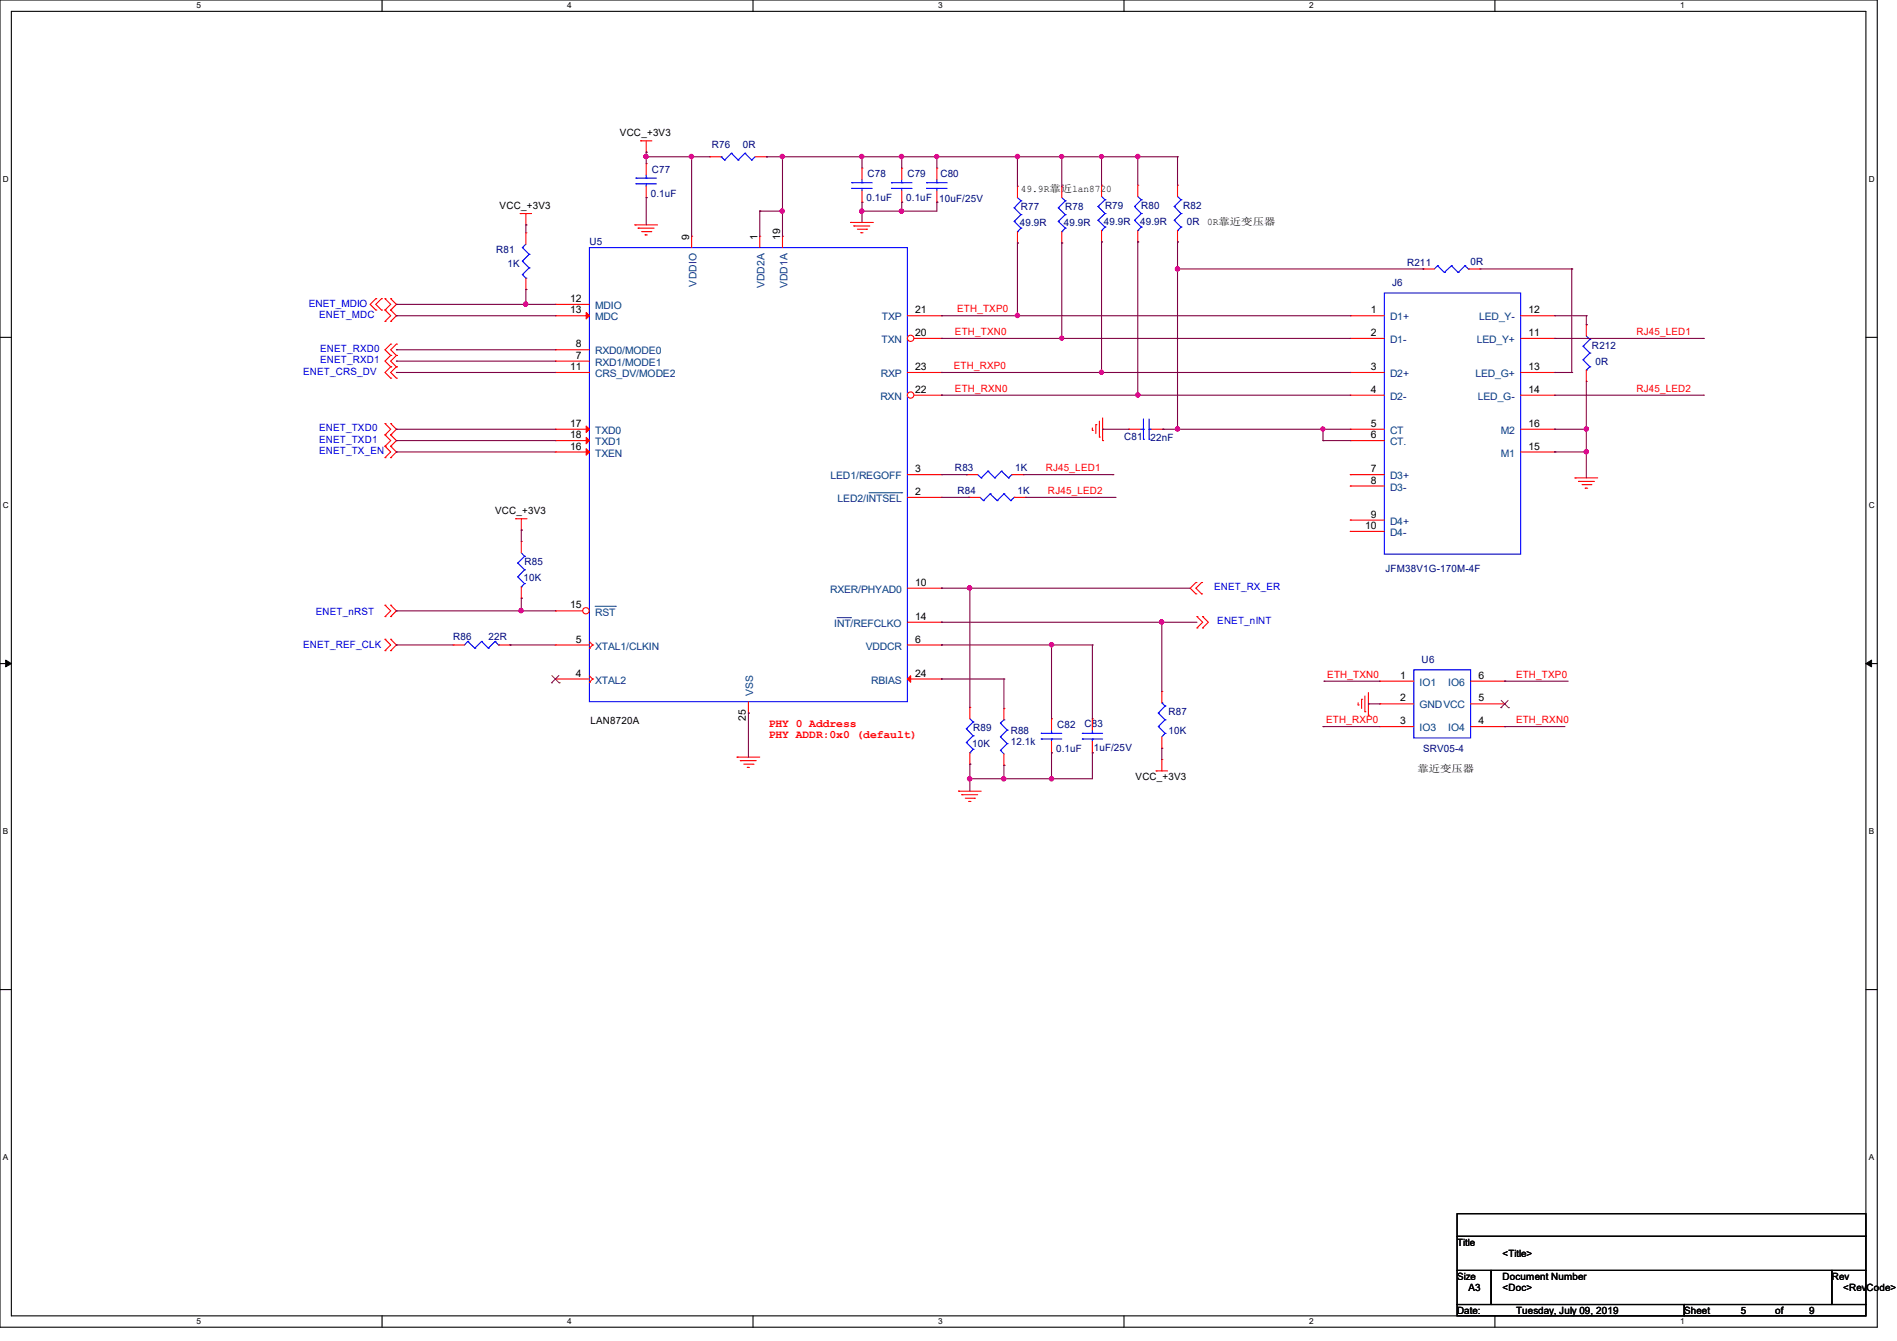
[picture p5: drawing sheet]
<svg xmlns="http://www.w3.org/2000/svg" width="297mm" height="210mm" viewBox="0 0 297 210" stroke-linecap="round" stroke-linejoin="round" font-family="sans-serif">
<path d="M0 0h293.9v207.9h-293.9zM1.8 1.8h290.3v204.3h-290.3z" fill="none" stroke="#000" stroke-width=".17"/>
<g fill="#fff">
<path d="M30.8 .2h.7v1.4h-.7z"/>
<path d="M30.8 206.2h.7v1.4h-.7z"/>
</g>
<path d="M59.8 0v1.8M59.8 206.1v1.8" fill="none" stroke="#000" stroke-width=".17"/>
<g fill="#fff">
<path d="M88.8 .2h.7v1.4h-.7z"/>
<path d="M88.8 206.2h.7v1.4h-.7z"/>
</g>
<path d="M117.9 0v1.8M117.9 206.1v1.8" fill="none" stroke="#000" stroke-width=".17"/>
<g fill="#fff">
<path d="M146.9 .2h.7v1.4h-.7z"/>
<path d="M146.9 206.2h.7v1.4h-.7z"/>
</g>
<path d="M176 0v1.8M176 206.1v1.8" fill="none" stroke="#000" stroke-width=".17"/>
<g fill="#fff">
<path d="M205 .2h.7v1.4h-.7z"/>
<path d="M205 206.2h.7v1.4h-.7z"/>
</g>
<path d="M234.1 0v1.8M234.1 206.1v1.8" fill="none" stroke="#000" stroke-width=".17"/>
<g fill="#fff">
<path d="M263.1 .2h.6v1.4h-.6z"/>
<path d="M263.1 206.2h.6v1.4h-.6z"/>
<path d="M.5 27.3h.9v1.4h-.9z"/>
<path d="M292.6 27.3h.9v1.4h-.9z"/>
<path d="M.5 78.4h.9v1.4h-.9z"/>
<path d="M292.6 78.4h.9v1.4h-.9z"/>
</g>
<path d="M0 52.8h1.8M292.1 52.8h1.8" fill="none" stroke="#000" stroke-width=".17"/>
<g fill="#fff">
<path d="M.5 129.5h.8v1.4h-.8z"/>
<path d="M292.6 129.5h.8v1.4h-.8z"/>
</g>
<path d="M0 103.9h1.8M292.1 103.9h1.8" fill="none" stroke="#000" stroke-width=".17"/>
<path d="M.9 103.4l.9 .5-.9 .5zM292.1 103.9l.9-.5v1z" fill="#000" stroke="#000" stroke-width=".16"/>
<g fill="#fff">
<path d="M.5 180.5h.8v1.4h-.8z"/>
<path d="M292.6 180.5h.8v1.4h-.8z"/>
</g>
<path d="M0 155h1.8M292.1 155h1.8M228.1 190.1h64v3.5h-64zM228.1 193.6h64v5.4h-64zM228.1 199h5.4v5.3h-5.4zM233.5 199h53.3v5.3h-53.3zM286.8 199h5.3v5.3h-5.3zM228.1 204.3h35.6v1.8h-35.6zM263.7 204.3h28.4v1.8h-28.4z" fill="none" stroke="#000" stroke-width=".17"/>
<g fill="none" stroke="#f00" stroke-width=".17">
<path d="M81.4 33.4h.1M81.4 33.4h1.8M82.3 35.2h.1M82.3 36.4h.1M82.3 33.4v1.8M82.3 36.4v1.8M99.4 35.2h.1M99.4 35.2h3.6M99.9 35.7h.1M99.9 35.7h2.5M100.3 22.1h.1M100.3 22.1h1.8"/>
<path d="M100.5 36.3h1.4M101 36.8h.1M101 36.8h.3M101.2 23.8h.1M101.2 30.9h.1M101.2 25.6h.1M101.2 22.1v1.7M101.2 25.6v1.8M101.2 29.2v1.7M101.9 36.3h.1M133.2 34.8h.1M133.2 34.8h3.5"/>
<path d="M133.7 35.4h.1M133.7 35.4h2.5M134.2 35.9h1.5M134.8 36.4h.1M134.8 36.4h.3M135 31.7h.1M135 26.3h.1M135 26.3v1.8M135 29.9v1.8M135.7 35.9h.1M141.2 31.7h.1M141.2 26.3h.1"/>
<path d="M141.2 26.3v1.8M141.2 29.9v1.8M172.5 29h.1M172.5 37.9h.1M172.5 29v1.8M172.5 36.1v1.8M178.1 29h.1M178.1 37.9h.1M178.1 29v1.8M178.1 36.1v1.8M58.8 46.8h.1M58.8 48.6h.1"/>
<path d="M58.8 46.8l-.8 .9 .8 .9M59.7 48.6h.1M59.7 46.8h.1M59.7 46.8l-.9 .9 .9 .9M60.3 48.6h.1M60.3 46.8h.1M60.3 50.3h.1M60.3 46.8l.9 .9-.9 .9M60.3 48.6l.9 .8-.9 .9M61.2 46.8h.1M61.2 48.6h.1M61.2 50.3h.1"/>
<path d="M61.2 53.9h.1M61.2 55.7h.1M61.2 57.4h.1M61.2 59.2h.1M61.2 46.8l.9 .9-.9 .9M61.2 48.6l.9 .8-.9 .9M61.2 53.9l-.9 .9 .9 .9M61.2 55.7l-.9 .9 .9 .8M61.2 57.4l-.9 .9 .9 .9M62.1 53.9h.1M62.1 55.7h.1M62.1 57.4h.1"/>
<path d="M62.1 59.2h.1M62.1 53.9l-.9 .9 .9 .9M62.1 55.7l-.9 .9 .9 .8M62.1 57.4l-.9 .9 .9 .9M82.3 45.3h.1M82.3 43.6v1.7M87 47.7h.1M87 49.4h.1M87 56.6h.1M87 54.8h.1M87 58.3h.1M87 49.4h5.3"/>
<path d="M87 58.3h5.3M87 47.7h5.3M87 56.6h5.3M87 54.8h5.3M211.4 53h.1M211.4 49.4h.1M211.4 58.3h.1M211.4 49.4h5.3M211.4 53h5.3M211.4 58.3h5.3M238.1 49.4h5.3M238.1 53h5.3"/>
<path d="M238.1 58.3h5.3M243.4 49.4h.1M243.4 53h.1M243.4 58.3h.1M248.4 50.8h.1M248.4 59.7h.1M248.4 50.8v1.8M248.4 58v1.7M60.3 68.1h.1M60.3 66.3h.1M60.3 69.9h.1M60.3 71.7h.1"/>
<path d="M60.3 66.3l.9 .9-.9 .9M60.3 68.1l.9 .9-.9 .9M60.3 69.9l.9 .9-.9 .9M61.2 66.3h.1M61.2 68.1h.1M61.2 69.9h.1M61.2 71.7h.1M61.2 66.3l.9 .9-.9 .9M61.2 68.1l.9 .9-.9 .9M61.2 69.9l.9 .9-.9 .9M87 70.8h.1M87 67.2h.1"/>
<path d="M87 69h.1M87 67.2h5.3M87 69h5.3M87 70.8h5.3M142.1 74.3h5.3M142.1 77.9h5.3M147.4 77.9h.1M147.4 74.3h.1M151.3 74.3h.1M151.3 74.3h1.8M151.7 77.9h.1M151.7 77.9h1.8"/>
<path d="M158.4 74.3h1.8M158.8 77.9h1.8M160.2 74.3h.1M160.6 77.9h.1M171 67.4h.1M171 67v.4M171.6 66.5h.1M171.6 66.5v1.4M172.1 68.5h.1M172.1 66v2.5M172.6 69h.1M172.6 65.4v3.6"/>
<path d="M176.7 67.2h.1M176.7 67.2h1.8M180.3 67.2h1.8M182.1 67.2h.1M211.4 61.9h.1M211.4 67.2h.1M211.4 69h.1M211.4 74.3h.1M211.4 76.1h.1M211.4 67.2h5.3M211.4 61.9h5.3M211.4 69h5.3"/>
<path d="M211.4 74.3h5.3M211.4 76.1h5.3M238.1 67.2h5.3M238.1 61.9h5.3M238.1 70.8h5.3M243.4 70.8h.1M243.4 67.2h.1M243.4 61.9h.1M246.6 74.8h.1M246.6 74.8h3.5M247.1 75.4h.1M247.1 75.4h2.5"/>
<path d="M247.7 75.9h1.4M248.2 76.5h.1M248.2 76.5h.4M249.1 75.9h.1M60.3 96.6h.1M60.3 94.8h.1M60.3 94.8l.9 .9-.9 .9M61.2 94.8h.1M61.2 96.6h.1M61.2 94.8l.9 .9-.9 .9M80.7 81.2h.1M80.7 81.2h1.8"/>
<path d="M81.6 83h.1M81.6 81.2v1.8M187.2 91.2h.1M187.2 93h.1M187.2 91.2l-.8 .9 .8 .9M187.4 96.6h.1M187.4 98.3h.1M187.4 96.6l.9 .9-.9 .8M188.1 93h.1M188.1 91.2h.1M188.1 91.2l-.9 .9 .9 .9M188.3 96.6h.1"/>
<path d="M188.3 98.3h.1M188.3 96.6l.9 .9-.9 .8M211.4 83.2h.1M211.4 81.4h.1M211.4 83.2h5.3M211.4 81.4h5.3M60.3 101.9h.1M60.3 100.1h.1M60.3 100.1l.9 .9-.9 .9M61.2 100.1h.1M61.2 101.9h.1M61.2 100.1l.9 .9-.9 .9"/>
<path d="M71 101h.1M71 101h1.7M78.1 101h1.7M79.8 101h.1M115.4 118.6h.1M115.4 118.6h3.6M115.9 119.1h.1M115.9 119.1h2.5M116.5 119.7h1.4M117.9 119.7h.1M151.8 110.8h.1M151.8 119.7h.1"/>
<path d="M151.8 110.8v1.8M151.8 117.9v1.8M181.9 119h.1M181.9 117.2h.1M181.9 108.3h.1M181.9 108.3v1.8M181.9 115.4v1.8M181.9 119v1.7M212.6 110.4h.1M212.6 110.1v.3M213.2 109.5h.1M213.2 109.5v1.5"/>
<path d="M213.7 111.5h.1M213.7 109v2.5M214.2 112h.1M214.2 108.5v3.5M216 106.7h.1M216 110.2h.1M216 113.8h.1M216 106.7h5.4M216 110.2h5.4M216 113.8h5.4M230.3 106.7h5.3M230.3 110.2h5.3"/>
<path d="M230.3 113.8h5.3M235.6 113.8h.1M235.6 110.2h.1M235.6 106.7h.1M117 120.2h.1M117 120.2h.3M150.1 123.9h.1M150.1 123.9h3.5M150.6 124.5h.1M150.6 124.5h2.5M151.1 125h1.5M151.7 125.5h.1"/>
<path d="M151.7 125.5h.3M152.6 125h.1M181 120.7h.1M181 120.7h1.8"/>
</g>
<g fill="none" stroke="#00f" stroke-width=".17">
<path d="M81.8 38.8h.1M81.8 38.8l1 1M82.3 38.2l-.5 .6M82.8 39.8h.1M82.8 39.8l-1 1.1M92.3 38.8h49.8v71.1h-49.8zM99.6 27.9h.1M99.6 28.8h.1M99.6 27.9h3.2M99.6 28.8h3.2M101.2 28.8h.1M101.2 27.9h.1"/>
<path d="M101.2 27.4v.5M101.2 28.8v.4M133.3 28.6h.1M133.3 29.5h.1M133.3 28.6h3.3M133.3 29.5h3.3M135 29.5h.1M135 28.6h.1M135 28.1v.5M135 29.5v.4M139.6 28.6h.1M139.6 29.5h.1"/>
<path d="M139.6 28.6h3.2M139.6 29.5h3.2M141.2 29.5h.1M141.2 28.6h.1M141.2 28.1v.5M141.2 29.5v.4M171.9 32.3h.1M171.9 34.5h.1M171.9 32.3l1.1 1.1M171.9 34.5l1.1 1.1M172.5 36.1h.1M172.5 30.8l.5 .5"/>
<path d="M173 31.3h.1M173 33.4h.1M173 35.6h.1M173 31.3l-1.1 1M173 33.4l-1.1 1.1M173 35.6l-.5 .5M177.6 32.3h.1M177.6 34.5h.1M177.6 32.3l1.1 1.1M177.6 34.5l1.1 1.1M178.1 36.1h.1M178.1 30.8l.6 .5"/>
<path d="M178.7 31.3h.1M178.7 33.4h.1M178.7 35.6h.1M178.7 31.3l-1.1 1M178.7 33.4l-1.1 1.1M178.7 35.6l-.6 .5M81.8 40.9h.1M81.8 43h.1M81.8 40.9l1 1.1M81.8 43l.5 .6M82.3 43.6h.1M82.8 42h.1"/>
<path d="M82.8 42l-1 1M216.7 45.9h21.4v40.9h-21.4zM247.9 54.2h.1M247.9 56.3h.1M247.9 54.2l1 1.1M247.9 56.3l1 1.1M248.4 58h.1M248.4 52.6l.5 .6M248.9 53.2h.1M248.9 55.3h.1M248.9 57.4h.1M248.9 53.2l-1 1"/>
<path d="M248.9 55.3l-1 1M248.9 57.4l-.5 .6M153.1 74.3l.5 .5M153.5 77.9l.5 .5M153.6 74.8h.1M154 78.4h.1M154.7 73.8h.1M154.7 73.8l-1.1 1M154.7 73.8l1 1M155 77.3h.1M155 77.3l-1 1.1M155 77.3l1.1 1.1"/>
<path d="M155.7 74.8h.1M156.1 78.4h.1M156.8 73.8h.1M156.8 73.8l-1.1 1M156.8 73.8l1.1 1M157.2 77.3h.1M157.2 77.3l-1.1 1.1M157.2 77.3l1 1.1M157.9 74.8h.1M158.2 78.4h.1M158.4 74.3h.1M158.4 74.3l-.5 .5"/>
<path d="M158.8 77.9h.1M158.8 77.9l-.6 .5M178.5 67.2h.5M179 68.8h.1M179 67.2h.1M179 65.6v3.2M179.9 67.2h.1M179.9 68.8h.1M179.9 67.2h.4M179.9 65.6v3.2M73.2 100.5h.1M73.2 100.5l-.5 .5"/>
<path d="M73.2 100.5l1.1 1M74.3 101.5h.1M75.4 100.5h.1M75.4 100.5l-1.1 1M75.4 100.5l1.1 1M76.5 101.5h.1M77.5 100.5h.1M77.5 100.5l-1 1M77.5 100.5l.6 .5M78.1 101h.1M151.3 114.1h.1M151.3 116.3h.1"/>
<path d="M151.3 114.1l1.1 1.1M151.3 116.3l1.1 1M151.8 117.9h.1M151.8 112.6l.6 .5M152.4 113.1h.1M152.4 115.2h.1M152.4 117.3h.1M152.4 113.1l-1.1 1M152.4 115.2l-1.1 1.1M152.4 117.3l-.6 .6M181.4 113.8h.1M181.4 111.7h.1"/>
<path d="M181.4 113.8l1 1.1M181.4 111.7l1 1M181.9 110.1h.1M181.9 110.1l.5 .5M182.4 114.9h.1M182.4 112.7h.1M182.4 110.6h.1M182.4 114.9l-.5 .5M182.4 112.7l-1 1.1M182.4 110.6l-1 1.1M221.4 104.9h8.9v10.7h-8.9z"/>
</g>
<path d="M235 110.8h.1M235 109.7l1.2 1.1M236.1 109.7l-1.1 1.1M236.2 110.8h.1" fill="none" stroke="#804000" stroke-width=".16"/>
<g fill="#f00" stroke="#f00" stroke-width=".17">
<path d="M91.8 48.9l.5 .5-.5 .6z"/>
<path d="M91.8 70.3l.5 .5-.5 .5z"/>
<path d="M91.8 66.7l.5 .5-.5 .5z"/>
<path d="M91.8 68.5l.5 .5-.5 .5z"/>
</g>
<path d="M136.1 77.2h5.1M141.2 77.2h.1" fill="none" stroke="#004080" stroke-width=".16"/>
<circle cx="91.7" cy="95.7" r=".5" fill="#fff" stroke="#f00" stroke-width=".17"/>
<g fill="none" stroke="#f00" stroke-width=".17">
<path d="M119 37h.1M119 37v1.8M122.5 37h.1M122.5 37v1.8M142.1 58.3h5.3M147.4 58.3h.1M87 95.7h.1M87 95.7h4.2M87 101h.1M87 106.3h.1M87 101h5.3M87 106.3h5.3"/>
<path d="M92.3 101.5h.1M92.3 106.8h.1M92.3 100.5l.5 .5M92.3 105.8l.5 .5M92.8 101h.1M92.8 106.3h.1M92.8 101l-.5 .5M92.8 106.3l-.5 .5"/>
</g>
<path d="M93.2 95h3.2M96.4 95h.1" fill="none" stroke="#004080" stroke-width=".16"/>
<path d="M86.4 106.9h.1M86.4 105.8l1.1 1.1M87.5 105.8l-1.1 1.1M87.5 106.9h.1" fill="none" stroke="#804000" stroke-width=".16"/>
<circle cx="142.6" cy="61.9" r=".5" fill="#fff" stroke="#f00" stroke-width=".17"/>
<path d="M143.1 61.9h4.3M147.4 61.9h.1" fill="none" stroke="#f00" stroke-width=".17"/>
<circle cx="142.6" cy="53" r=".5" fill="#fff" stroke="#f00" stroke-width=".17"/>
<g fill="none" stroke="#f00" stroke-width=".17">
<path d="M108.3 37h.1M108.3 37v1.8M111.1 24.6h.1M111.1 24.6h1.8M118.2 24.6h1.8M120 24.6h.1M146.7 31.7h.1M146.7 26.3h.1M146.7 26.3v1.8M146.7 29.9v1.8M159.3 29.2h.1M159.3 38.1h.1"/>
<path d="M159.3 29.2v1.7M159.3 36.3v1.8M166.2 29.2h.1M166.2 38.1h.1M166.2 29.2v1.7M166.2 36.3v1.8M184.4 29h.1M184.4 37.9h.1M184.4 29v1.8M184.4 36.1v1.8M142.1 49.4h5.3M143.1 53h4.3"/>
<path d="M147.4 53h.1M147.4 49.4h.1M222.8 42.1h.1M222.8 42.1h1.8M229.9 42.1h1.8M231.7 42.1h.1M81.6 84.8h.1M81.6 93.7h.1M81.6 84.8v1.8M81.6 91.9v1.8M142.1 97.5h5.3M142.1 92.1h5.3"/>
<path d="M147.4 97.5h.1M147.4 92.1h.1M117.2 111.7h.1M117.2 109.9v1.8M142.1 101h5.3M142.1 106.3h5.3M147.4 101h.1M147.4 106.3h.1M157.2 119.8h.1M157.2 111h.1M157.2 111v1.7M157.2 118.1v1.7"/>
<path d="M164.6 117.9h.1M164.6 112.6h.1M164.6 112.6v1.7M164.6 116.1v1.8M171 117.9h.1M171 112.6h.1M171 112.6v1.7M171 116.1v1.8"/>
</g>
<path d="M131.1 96.7h2.1M133.2 96.7h.1" fill="none" stroke="#004080" stroke-width=".16"/>
<path d="M142.6 105.8v1l-.5-.5z" fill="#f00" stroke="#f00" stroke-width=".17"/>
<g fill="none" stroke="#00f" stroke-width=".17">
<path d="M112.9 24.6h.1M112.9 24.6l.6 .5M113.5 25.1h.1M114.5 24h.1M114.5 24l1.1 1.1M114.5 24l-1 1.1M115.6 25.1h.1M116.6 24h.1M116.6 24l1.1 1.1M116.6 24l-1 1.1M117.7 25.1h.1M118.2 24.6l-.5 .5"/>
<path d="M145.1 28.6h.1M145.1 29.5h.1M145.1 28.6h3.2M145.1 29.5h3.2M146.7 29.5h.1M146.7 28.6h.1M146.7 28.1v.5M146.7 29.5v.4M158.8 32.6h.1M158.8 34.7h.1M158.8 32.6l1.1 1M158.8 34.7l1.1 1"/>
<path d="M159.3 36.3h.1M159.3 30.9l.6 .6M159.9 31.5h.1M159.9 33.6h.1M159.9 35.7h.1M159.9 31.5l-1.1 1.1M159.9 33.6l-1.1 1.1M159.9 35.7l-.6 .6M165.7 32.6h.1M165.7 34.7h.1M165.7 32.6l1.1 1M165.7 34.7l1.1 1"/>
<path d="M166.2 36.3h.1M166.2 30.9l.6 .6M166.8 31.5h.1M166.8 33.6h.1M166.8 35.7h.1M166.8 31.5l-1.1 1.1M166.8 33.6l-1.1 1.1M166.8 35.7l-.6 .6M183.9 32.3h.1M183.9 34.5h.1M183.9 32.3l1 1.1M183.9 34.5l1 1.1"/>
<path d="M184.4 36.1h.1M184.4 30.8l.5 .5M184.9 31.3h.1M184.9 33.4h.1M184.9 35.6h.1M184.9 31.3l-1 1M184.9 33.4l-1 1.1M184.9 35.6l-.5 .5M225.1 41.6h.1M225.1 41.6l-.5 .5M225.1 41.6l1 1.1M226.1 42.7h.1"/>
<path d="M227.2 41.6h.1M227.2 41.6l-1.1 1.1M227.2 41.6l1.1 1.1M228.3 42.7h.1M229.4 41.6h.1M229.4 41.6l-1.1 1.1M229.4 41.6l.5 .5M229.9 42.1h.1M81.1 88.2h.1M81.1 90.3h.1M81.1 88.2l1 1M81.1 90.3l1 1.1"/>
<path d="M81.6 91.9h.1M81.6 86.6l.5 .5M82.1 87.1h.1M82.1 89.2h.1M82.1 91.4h.1M82.1 87.1l-1 1.1M82.1 89.2l-1 1.1M82.1 91.4l-.5 .5M156.6 117.5h.1M156.6 115.4h.1M156.6 113.2h.1M156.6 117.5l.6 .6"/>
<path d="M156.6 115.4l1.1 1.1M156.6 113.2l1.1 1.1M157.2 112.7h.1M157.2 112.7l-.6 .5M157.7 116.5h.1M157.7 114.3h.1M157.7 116.5l-1.1 1M157.7 114.3l-1.1 1.1M163 114.9h.1M163 115.7h.1M163 114.9h3.2M163 115.7h3.2"/>
<path d="M164.6 115.7h.1M164.6 114.9h.1M164.6 114.3v.6M164.6 115.7v.4M169.5 114.9h.1M169.5 115.7h.1M169.5 114.9h3.1M169.5 115.7h3.1M171 115.7h.1M171 114.9h.1M171 114.3v.6M171 115.7v.4"/>
</g>
<g fill="none" stroke="#800040" stroke-width=".17">
<path d="M82.3 35.2h.1M82.3 35.2v1.2M101.2 24.6h.1M101.2 23.8h.1M101.2 30.9h.1M101.2 23.8v1.8M101.2 30.9v4.3M101.2 24.6h9.9M108.3 24.6h.1M108.3 24.6v12.4M119 33.1h.1M119 33.1v3.9"/>
<path d="M119 33.1h3.5M120 24.6h.1M120 24.6h64.4M122.5 24.6h.1M122.5 33.1h.1M122.5 24.6v12.4M135 24.6h.1M135 31.7h.1M135 33.1h.1M135 24.6v1.7M135 31.7v3.1M141.2 24.6h.1"/>
<path d="M141.2 31.7h.1M141.2 33.1h.1M141.2 24.6v1.7M141.2 31.7v1.4M146.7 24.6h.1M146.7 31.7h.1M146.7 24.6v1.7M146.7 31.7v1.4h-11.7M159.3 24.6h.1M159.3 38.1h.1M159.3 24.6v4.6M159.3 38.1v11.3"/>
<path d="M166.2 24.6h.1M166.2 38.1h.1M166.2 24.6v4.6M166.2 38.1v14.9M172.5 24.6h.1M172.5 37.9h.1M172.5 24.6v4.4M172.5 37.9v20.4M178.1 24.6h.1M178.1 37.9h.1M178.1 24.6v4.4M178.1 37.9v24"/>
<path d="M184.4 24.6h.1M184.4 37.9h.1M184.4 24.6v4.4M184.4 37.9v29.3M62.1 47.7h.1M62.1 49.4h.1M62.1 54.8h.1M62.1 56.6h.1M62.1 58.3h.1M62.1 47.7h24.9M62.1 49.4h24.9M62.1 54.8h24.9"/>
<path d="M62.1 56.6h24.9M62.1 58.3h24.9M82.3 45.3h.1M82.3 47.7h.1M82.3 45.3v2.4M147.4 49.4h.1M147.4 53h.1M147.4 58.3h.1M147.4 49.4h64M147.4 53h64M147.4 58.3h64M159.3 49.4h.1"/>
<path d="M166.2 53h.1M172.5 58.3h.1M184.4 42.1h38.4M222.8 42.1h.1M231.7 42.1h14.4M243.4 49.4h5M243.4 53h23.3M243.4 58.3h2.7M246.1 58.3h.1M246.1 42.1h.1M246.1 42.1v16.2M248.4 50.8h.1"/>
<path d="M248.4 49.4h.1M248.4 49.4v1.4M248.4 59.7v15.1M266.7 53h.1M62.1 67.2h.1M62.1 69h.1M62.1 70.8h.1M62.1 67.2h24.9M62.1 69h24.9M62.1 70.8h24.9M147.4 61.9h.1M147.4 61.9h64"/>
<path d="M147.4 77.9h4.3M147.4 74.3h3.9M151.3 74.3h.1M151.7 77.9h.1M160.2 74.3h14M160.6 77.9h14M172.6 67.2h.1M172.6 67.2h4.1M174.2 74.3h.1M174.6 77.9h.1M178.1 61.9h.1M182.1 67.2h.1"/>
<path d="M182.1 67.2h29.3M184.4 67.2h.1M207.1 67.2h.1M207.1 69h.1M207.1 69h4.3M207.1 67.2v1.8M243.4 67.2h.1M243.4 70.8h.1M243.4 61.9h23.3M243.4 67.2h5M243.4 70.8h5M248.4 70.8h.1"/>
<path d="M248.4 67.2h.1M266.7 61.9h.1M62.1 95.7h.1M62.1 95.7h24.9M81.6 83h.1M81.6 93.7h.1M81.6 95.7h.1M81.6 83v1.8M81.6 93.7v2M147.4 92.1h.1M147.4 97.5h.1M147.4 92.1h39"/>
<path d="M147.4 97.5h40M151.8 92.1h.1M151.8 92.1v18.7M181.9 97.5h.1M181.9 97.5v10.8M62.1 101h.1M62.1 101h8.9M79.8 101h.1M79.8 101h7.2M117.2 111.7h.1M117.2 111.7v6.9M147.4 101h.1"/>
<path d="M147.4 106.3h.1M147.4 101h23.6M147.4 106.3h9.8M151.8 119.7h.1M151.8 119.7v4.2M157.2 106.3h.1M157.2 119.8h.1M157.2 106.3v4.7M157.2 119.8v2.2M164.6 101h.1M164.6 117.9h.1M164.6 101v11.6"/>
<path d="M164.6 117.9v4.1M171 101h.1M171 117.9h.1M171 101v11.6M171 117.9v4.1h-19.2M181.9 117.2h.1M181.9 117.2v1.8M207.1 113.8h.1M207.1 113.8h8.9M207.3 106.7h.1M207.3 106.7h8.7M214.2 110.2h.1"/>
<path d="M214.2 110.2h1.8M235.6 106.7h.1M235.6 113.8h.1M235.6 106.7h9.9M235.6 113.8h9.4M151.8 122h.1M157.2 122h.1M164.6 122h.1"/>
</g>
<g fill="#f0f" stroke="#f0f" stroke-width=".17">
<circle cx="101.1" cy="24.5" r=".34"/>
<circle cx="108.2" cy="24.5" r=".34"/>
<circle cx="122.5" cy="33.1" r=".34"/>
<circle cx="122.5" cy="24.5" r=".34"/>
<circle cx="134.9" cy="24.5" r=".34"/>
<circle cx="141.1" cy="24.5" r=".34"/>
<circle cx="159.3" cy="24.5" r=".34"/>
<circle cx="146.7" cy="24.5" r=".32"/>
<circle cx="166.2" cy="24.5" r=".32"/>
<circle cx="172.4" cy="24.5" r=".32"/>
<circle cx="178.1" cy="24.5" r=".34"/>
<circle cx="134.9" cy="33.1" r=".34"/>
<circle cx="141.1" cy="33.1" r=".34"/>
<circle cx="82.3" cy="47.6" r=".34"/>
<circle cx="159.3" cy="49.4" r=".34"/>
<circle cx="166.2" cy="53" r=".32"/>
<circle cx="172.4" cy="58.3" r=".32"/>
<circle cx="178.1" cy="61.8" r=".34"/>
<circle cx="248.4" cy="70.7" r=".34"/>
<circle cx="151.8" cy="92.1" r=".34"/>
<circle cx="81.6" cy="95.6" r=".34"/>
<circle cx="181.9" cy="97.4" r=".34"/>
<circle cx="164.6" cy="101" r=".34"/>
<circle cx="164.6" cy="122" r=".34"/>
<circle cx="157.1" cy="122" r=".34"/>
<circle cx="151.8" cy="122" r=".34"/>
<circle cx="207.1" cy="67.2" r=".32"/>
<circle cx="184.4" cy="42.1" r=".34"/>
<circle cx="184.4" cy="67.2" r=".34"/>
<circle cx="248.4" cy="67.2" r=".34"/>
</g>
<g font-size="1.8" fill="#f00">
<text x="120.4" y="113.9">PHY 0 Address</text>
<text x="120.4" y="115.7">PHY ADDR:0x0 (default)</text>
</g>
<g font-size="1.6">
<text x="97.1" y="21.3">VCC_+3V3</text>
<text x="78.2" y="32.7">VCC_+3V3</text>
<text x="159.9" y="30">49.9R靠近lan8720</text>
<text x="189" y="35.2">0R靠近变压器</text>
<text x="107.9" y="37.5" transform="rotate(-90 107.9 37.5)">9</text>
<text x="118.6" y="37.5" transform="rotate(-90 118.6 37.5)">1</text>
<text x="122.1" y="37.5" transform="rotate(-90 122.1 37.5)">19</text>
<text x="89.3" y="47.3">12</text>
<text x="89.3" y="49.1">13</text>
<text x="143.3" y="52.6">20</text>
<text x="143.3" y="49.1">21</text>
<text x="214.6" y="52.6">2</text>
<text x="214.6" y="49.1">1</text>
<text x="239.3" y="49.1">12</text>
<text x="239.3" y="52.6">11</text>
<text x="89.3" y="58">11</text>
<text x="90.2" y="56.2">7</text>
<text x="90.2" y="54.4">8</text>
<text x="143.3" y="58">23</text>
<text x="214.6" y="58">3</text>
<text x="239.3" y="58">13</text>
<text x="143.3" y="61.5">22</text>
<text x="214.6" y="61.5">4</text>
<text x="239.3" y="61.5">14</text>
<text x="89.3" y="70.4">16</text>
<text x="89.3" y="66.8">17</text>
<text x="89.3" y="68.6">18</text>
<text x="214.6" y="66.8">5</text>
<text x="214.6" y="68.6">6</text>
<text x="239.3" y="70.4">15</text>
<text x="239.3" y="66.8">16</text>
<text x="143.3" y="77.5">2</text>
<text x="143.3" y="74">3</text>
<text x="214.6" y="74">7</text>
<text x="214.6" y="75.7">8</text>
<text x="77.5" y="80.6">VCC_+3V3</text>
<text x="213.7" y="82.8">10</text>
<text x="214.6" y="81.1">9</text>
<text x="89.3" y="95.3">15</text>
<text x="143.3" y="91.7">10</text>
<text x="90.2" y="100.6">5</text>
<text x="143.3" y="100.6">6</text>
<text x="143.3" y="97.1">14</text>
<text x="90.2" y="106">4</text>
<text x="143.3" y="106">24</text>
<text x="219.2" y="106.3">1</text>
<text x="231.5" y="106.3">6</text>
<text x="92.5" y="113.5">LAN8720A</text>
<text x="116.8" y="112.9" transform="rotate(-90 116.8 112.9)">25</text>
<text x="219.2" y="109.9">2</text>
<text x="219.2" y="113.4">3</text>
<text x="231.5" y="113.4">4</text>
<text x="231.5" y="109.9">5</text>
<text x="177.8" y="122.2">VCC_+3V3</text>
<text x="221.9" y="120.9">靠近变压器</text>
<text x="228.1" y="195.1">Title</text>
<text x="235.2" y="196.8">&lt;Title&gt;</text>
<text x="228.1" y="200.4">Size</text>
<text x="229.9" y="202.2">A3</text>
<text x="235.2" y="200.4">Document Number</text>
<text x="235.2" y="202.2">&lt;Doc&gt;</text>
<text x="286.8" y="200.4">Rev</text>
<text x="288.6" y="202.2">&lt;RevCode&gt;</text>
<text x="228.1" y="205.7">Date:</text>
<text x="237.4" y="205.7">Tuesday, July 09, 2019</text>
<text x="263.7" y="205.7">Sheet</text>
<text x="272.6" y="205.7">5</text>
<text x="277.9" y="205.7">of</text>
<text x="283.2" y="205.7">9</text>
</g>
<g font-size="1.6" fill="#000080">
<text x="111.5" y="23.1">R76</text>
<text x="116.3" y="23.1">0R</text>
<text x="102.1" y="27.1">C77</text>
<text x="135.8" y="27.8">C78</text>
<text x="142.1" y="27.8">C79</text>
<text x="147.2" y="27.8">C80</text>
<text x="101.9" y="30.8">0.1uF</text>
<text x="135.7" y="31.5">0.1uF</text>
<text x="141.9" y="31.5">0.1uF</text>
<text x="147" y="31.7">10uF/25V</text>
<text x="159.7" y="35.4">49.9R</text>
<text x="159.8" y="32.9">R77</text>
<text x="166.6" y="35.4">49.9R</text>
<text x="166.8" y="32.9">R78</text>
<text x="172.8" y="35.2">49.9R</text>
<text x="173" y="32.7">R79</text>
<text x="178.5" y="35.2">49.9R</text>
<text x="178.7" y="32.7">R80</text>
<text x="185.2" y="32.7">R82</text>
<text x="185.8" y="35.2">0R</text>
<text x="77.7" y="39.7">R81</text>
<text x="79.5" y="41.8">1K</text>
<text x="92.3" y="38.4">U5</text>
<text x="220.3" y="41.6">R211</text>
<text x="230.2" y="41.4">0R</text>
<text x="218" y="44.8">J6</text>
<text x="249.3" y="54.6">R212</text>
<text x="249.8" y="57.1">0R</text>
<text x="176" y="68.8">C81</text>
<text x="180.1" y="69">22nF</text>
<text x="149.5" y="73.8">R83</text>
<text x="149.9" y="77.3">R84</text>
<text x="159" y="73.8">1K</text>
<text x="159.3" y="77.3">1K</text>
<text x="82.1" y="88.6">R85</text>
<text x="216.9" y="89.6">JFM38V1G-170M-4F</text>
<text x="82" y="91.1">10K</text>
<text x="71" y="100.3">R86</text>
<text x="76.5" y="100.3">22R</text>
<text x="222.6" y="103.8">U6</text>
<text x="169.8" y="113.8">C83</text>
<text x="183" y="112">R87</text>
<text x="152.2" y="117">10K</text>
<text x="152.4" y="114.5">R89</text>
<text x="158.2" y="114.9">R88</text>
<text x="158.2" y="116.7">12.1k</text>
<text x="165.4" y="117.7">0.1uF</text>
<text x="165.5" y="114">C82</text>
<text x="171.2" y="117.6">1uF/25V</text>
<text x="183" y="114.9">10K</text>
<text x="222.8" y="117.7">SRV05-4</text>
</g>
<g font-size="1.6" fill="#004080">
<text x="109.1" y="44.9" transform="rotate(-90 109.1 44.9)">VDDIO</text>
<text x="119.7" y="45.1" transform="rotate(-90 119.7 45.1)">VDD2A</text>
<text x="123.3" y="45.1" transform="rotate(-90 123.3 45.1)">VDD1A</text>
<text x="93.2" y="48.4">MDIO</text>
<text x="93.2" y="50.2">MDC</text>
<text x="138" y="53.7">TXN</text>
<text x="138.1" y="50.2">TXP</text>
<text x="217.6" y="53.7">D1-</text>
<text x="217.6" y="50.2">D1+</text>
<text x="231.2" y="53.7">LED_Y+</text>
<text x="231.6" y="50.2">LED_Y-</text>
<text x="93.2" y="57.3">RXD1/MODE1</text>
<text x="93.2" y="55.5">RXD0/MODE0</text>
<text x="93.2" y="59.1">CRS_DV/MODE2</text>
<text x="137.9" y="59.1">RXP</text>
<text x="217.6" y="59.1">D2+</text>
<text x="231" y="59.1">LED_G+</text>
<text x="137.8" y="62.6">RXN</text>
<text x="217.6" y="62.6">D2-</text>
<text x="231.4" y="62.6">LED_G-</text>
<text x="93.2" y="71.5">TXEN</text>
<text x="93.2" y="67.9">TXD0</text>
<text x="93.2" y="69.7">TXD1</text>
<text x="217.6" y="67.9">CT</text>
<text x="217.6" y="69.7">CT.</text>
<text x="235" y="71.5">M1</text>
<text x="235" y="67.9">M2</text>
<text x="130" y="75.1">LED1/REGOFF</text>
<text x="217.6" y="75.1">D3+</text>
<text x="217.6" y="76.8">D3-</text>
<text x="131.1" y="78.6">LED2/INTSEL</text>
<text x="217.6" y="83.9">D4-</text>
<text x="217.6" y="82.2">D4+</text>
<text x="130" y="92.8">RXER/PHYAD0</text>
<text x="93.2" y="96.4">RST</text>
<text x="93.2" y="101.7">XTAL1/CLKIN</text>
<text x="130.6" y="98.2">INT/REFCLKO</text>
<text x="135.5" y="101.7">VDDCR</text>
<text x="93.2" y="107.1">XTAL2</text>
<text x="136.4" y="107.1">RBIAS</text>
<text x="222.2" y="107.4">IO1</text>
<text x="226.7" y="107.4">IO6</text>
<text x="117.9" y="109" transform="rotate(-90 117.9 109)">VSS</text>
<text x="222.2" y="111">GNDVCC</text>
<text x="222.2" y="114.5">IO3</text>
<text x="226.7" y="114.5">IO4</text>
</g>
<g font-size="1.6" fill="#00f">
<text x="48.3" y="48">ENET_MDIO</text>
<text x="50" y="49.8">ENET_MDC</text>
<text x="47.5" y="58.7">ENET_CRS_DV</text>
<text x="50.1" y="55.1">ENET_RXD0</text>
<text x="50.1" y="56.9">ENET_RXD1</text>
<text x="50" y="67.6">ENET_TXD0</text>
<text x="50" y="69.3">ENET_TXD1</text>
<text x="50" y="71.1">ENET_TX_EN</text>
<text x="190.1" y="92.5">ENET_RX_ER</text>
<text x="47.5" y="101.6">ENET_REF_CLK</text>
<text x="49.4" y="96.4">ENET_nRST</text>
<text x="190.6" y="97.8">ENET_nINT</text>
</g>
<g font-size="1.6" fill="#f00">
<text x="149.5" y="52.4">ETH_TXN0</text>
<text x="149.9" y="48.9">ETH_TXP0</text>
<text x="256.2" y="52.4">RJ45_LED1</text>
<text x="149.4" y="57.8">ETH_RXP0</text>
<text x="149.5" y="61.3">ETH_RXN0</text>
<text x="256.2" y="61.3">RJ45_LED2</text>
<text x="163.7" y="73.8">RJ45_LED1</text>
<text x="164.1" y="77.3">RJ45_LED2</text>
<text x="207.8" y="106.1">ETH_TXN0</text>
<text x="237.4" y="106.1">ETH_TXP0</text>
<text x="207.6" y="113.2">ETH_RXP0</text>
<text x="237.4" y="113.2">ETH_RXN0</text>
</g>
<g font-size="1.3">
<text x="30.8" y="1.3">5</text>
<text x="88.8" y="1.3">4</text>
<text x="146.9" y="1.3">3</text>
<text x="205" y="1.3">2</text>
<text x="263.1" y="1.3">1</text>
<text x=".5" y="28.4">D</text>
<text x="292.6" y="28.4">D</text>
<text x=".5" y="79.5">C</text>
<text x="292.6" y="79.5">C</text>
<text x=".5" y="130.6">B</text>
<text x="292.6" y="130.6">B</text>
<text x=".5" y="181.7">A</text>
<text x="292.6" y="181.7">A</text>
<text x="30.8" y="207.4">5</text>
<text x="88.8" y="207.4">4</text>
<text x="146.9" y="207.4">3</text>
<text x="205" y="207.4">2</text>
<text x="263.1" y="207.4">1</text>
</g>
</svg>
